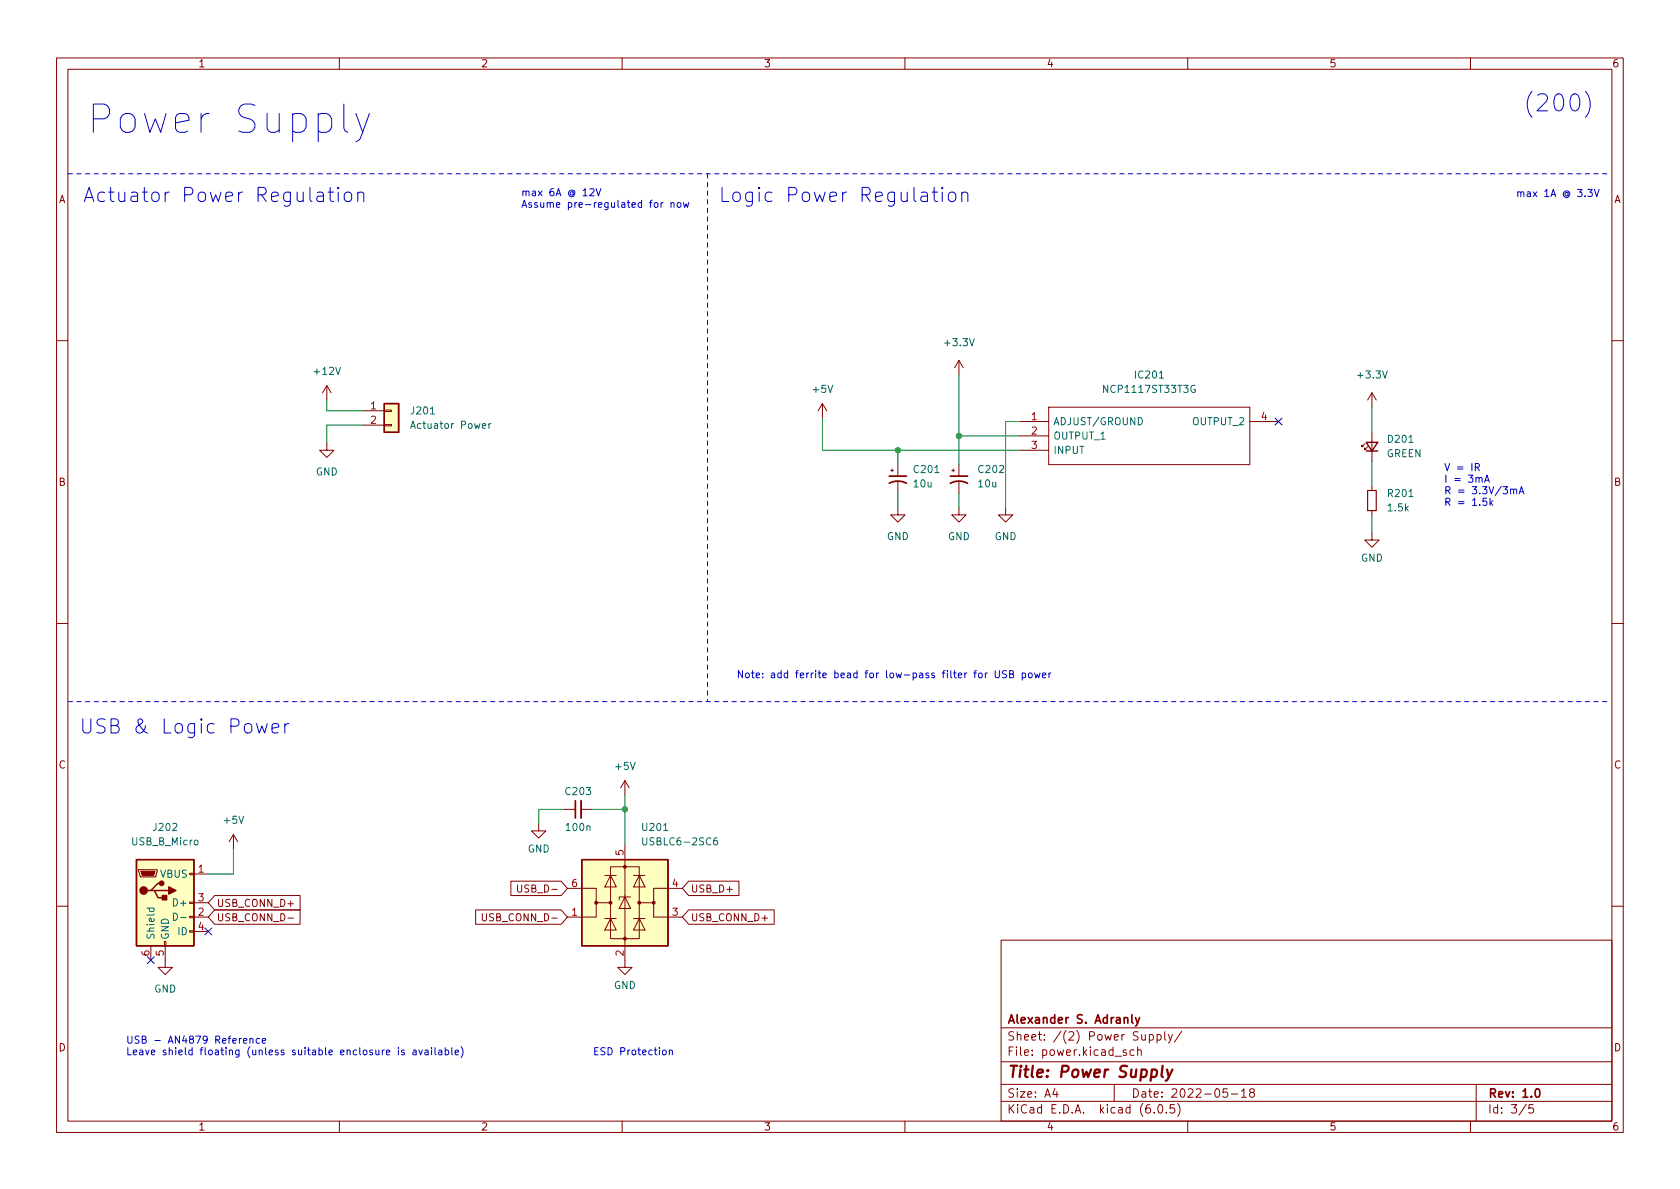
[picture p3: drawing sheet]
<svg xmlns="http://www.w3.org/2000/svg" width="297mm" height="210mm" viewBox="0 0 297 210" stroke-linecap="round" stroke-linejoin="round" font-family="sans-serif">
<g fill="none" stroke="#840000" stroke-width=".18">
<path d="M10 10.2h277v190.1h-277zM12 12.2h273v186.1h-273zM60 10.2v2M110 10.2v2M160 10.2v2M210 10.2v2M260 10.2v2M10 60.2h2M57.8 78.4v1.2h1.3l-1.3 1.3-1.3-1.3h1.3M57.8 68.2l-.8 1.3M57.8 68.2v2.5M57.8 68.2l.7 1.3"/>
<path d="M64.1 72.6h3.8M64.1 75.2h3.8M67.9 75.1h1.3v.2h-1.3zM67.9 72.5h1.3v.3h-1.3zM145.4 71.4l-.7 1.2M145.4 71.4v2.5M145.4 71.4l.8 1.2M169.5 63.7l-.7 1.3M169.5 63.7v2.6M169.5 63.7l.8 1.3M180.3 74.5h5.1M180.3 77.1h5.1"/>
<path d="M180.3 79.6h5.1M185.4 72h35.6v10.2h-35.6zM221 74.5h5.1M241.3 78.5l-.5 .5v-.3v.3h.2M241.8 79l-.5 .5v-.3v.3h.3M242.6 69.5l-.8 1.2M242.6 69.5v2.5M242.6 76.4v5.1M242.6 69.5l.7 1.2M285 60.2h2M157.5 83.2h.5M157.7 82.9v.5"/>
<path d="M158.7 89.8v1.3h1.3l-1.3 1.2-1.2-1.2h1.2M158.7 82.2v2M158.7 85.2v2M168.3 83.2h.5M168.5 82.9v.5M169.5 89.8v1.3h1.3l-1.3 1.2-1.2-1.2h1.2M169.5 82.2v2M169.5 85.2v2M177.8 89.8v1.3h1.3l-1.3 1.2-1.3-1.2h1.3M242.6 94.2v1.3h1.2l-1.2 1.3-1.3-1.3h1.3M242.6 86v.7M242.6 90.3v.8"/>
<path d="M10 110.2h2M285 110.2h2M110.5 138v2.6M110.5 138l-.8 1.3M110.5 138l.8 1.3M24.5 153.8h3.3v.2l-.2 1.1h-2.8zM33.5 159.5h.8v.3h-.8zM33.5 154.4h.8v.3h-.8zM34.3 154.6h2.5M34.3 159.6h2.5M37.9 158.4h15.2v2.5h-15.2l-1.1-1.3zM41.3 147.6l-.8 1.2"/>
<path d="M41.3 147.6v2.5M41.3 147.6l.7 1.2M90.3 155.8h8.9l1.1 1.3-1.1 1.3h-8.9zM91.5 156.5v1l.2 .3h.3l.2-.3v-1M95.2 145.7v1.2h1.3l-1.3 1.3-1.2-1.3h1.2M99.7 143.1h2M100.3 157.1h5.1v2.5h2.5M102.7 143.1h2.1M105.4 159.6v2.6h-5.1M106.9 154.8h2.1M107.9 153.3h5.1v12.7h-5.1zM107.9 154.8l1.1 2h-2.1z"/>
<path d="M110.5 149.5v21.6h1.3l-1.3 1.2-1.3-1.2h1.3M110.5 158.6l1 2h-2zM111.5 158.6h-2v.5M112 154.8h2M113 154.8l1 2h-2zM115.6 159.6v2.6h5M120.6 157.1h-5v2.5h-2.6M121.8 155.8h8.9v2.6h-8.9l-1.2-1.3zM10 160.2h2M26.7 167.3v2.5M29.1 166.5h.2v.8h-.2zM29.2 167.3v3.8h1.3l-1.3 1.2-1.3-1.2h1.3"/>
<path d="M33.5 164.6h.8v.2h-.8zM33.5 162h.8v.3h-.8zM34.3 162.2h2.5M34.3 164.7h2.5M37.9 160.9h15.2v2.5h-15.2l-1.1-1.2zM50.9 162.4h1M84.1 160.9h15.1l1.1 1.3-1.1 1.2h-15.1zM85.3 161.6v1l.2 .2h.3l.2-.2v-1M106.9 162.4h2.1M107.9 162.4l1.1 2.1h-2.1zM112 162.4h2M113 162.4l1 2.1h-2z"/>
<path d="M121.8 160.9h15.1v2.5h-15.1l-1.2-1.2zM177 166.3h108v32h-108zM285 160.2h2M60 198.3v2M110 198.3v2M160 198.3v2M177 194.8h108M177 191.8h108M177 187.8h108M177 181.8h108M186.5 192.5l-.4 1h1M186.9 193v1"/>
<path d="M197 191.8v3M199.1 185.7l-.3-.1-.2 .2v.3l.5 .1v.4h-.5M200.5 185.7l-.4-.1-.3 .3v.4l.1 .3h.6M201.1 185.8l.3-.2 .3 .1 .1 .9M201.1 185.1v1.5M203.2 183l.4-.1 .3 .3v.4l-.1 .3h-.6M203.2 182.9v1.5M204.1 196.7v.1M204.6 183l.4-.1 .3 .3v.4l-.2 .3h-.5M204.6 182.9v1.5M204.9 195.4l.2-.1a.81 .81 0 0 1 .6 .7 .81 .81 0 0 1-.3 .8h-.2a.81 .81 0 0 1-.6-.6 .81 .81 0 0 1 .3-.8zM205.9 182.4v1.3l.2 .2"/>
<path d="M206.2 196.7v.1M206.6 182.9l.3 1M207.3 182.9l-.5 1.4-.2 .1M207.6 195.3h-.7v.7l.2-.1 .5 .1 .1 .2-.1 .5-.2 .1-.5-.1M208.2 195.1a1.72 1.72 0 0 1 0 2.3M208.9 182.4l-1.3 1.9M210 198.3v2M217 192.5h-.7l-.1 .7 .2-.1 .5 .1 .2 .2-.1 .5-.2 .1-.6-.1M217.7 193.5h1.2M219.5 193l.4-.5v1.5M219.5 194h.9M221.2 193.2l-.3-.3 .1-.2 .2-.2 .4 .1 .2 .2-.1 .2-.6 .2-.2 .3 .1 .4 .2 .1h.4l.2-.3-.1-.4-.2-.1"/>
<path d="M260 198.3v2M261 191.8v6.5M269.9 195.3l-1.3 1.9M271.1 195.3h-.7l-.1 .7 .2-.1 .5 .1 .2 .2-.1 .5-.2 .1-.6-.1"/>
</g>
<path d="M157.2 84.2h3.1M157.2 85.5a3.2 3.2 0 0 1 3.1 0M168 84.2h3.1M168 85.5a3.2 3.2 0 0 1 3.1 0M101.7 141.6v3M200.1 179.4v1.3l.2 .2M200.8 179.9l.3 1M201.5 179.9l-.5 1.4-.2 .1M271.6 192.6l.2-.1a.82 .82 0 0 1 .6 .7 .82 .82 0 0 1-.3 .8h-.2a.81 .81 0 0 1-.6-.6 .81 .81 0 0 1 .3-.8z" fill="none" stroke="#840000" stroke-width=".3"/>
<path d="M205.6 188.5l-.2 1.7 .2 .3M206.3 189.1l.4 1.4M207.3 189.1l-.9 1.8-.3 .2" fill="none" stroke="#840000" stroke-width=".4"/>
<g fill="#ffffc2" stroke="#ffffc2" stroke-width=".18">
<path d="M67.9 71.4h2.6v5h-2.6z"/>
<path d="M24.1 152h10.2v15.3h-10.2z"/>
<path d="M102.9 152h15.2v15.3h-15.2z"/>
</g>
<path d="M67.9 71.4h2.6v5h-2.6zM241.6 78.2h2l-1 1.6zM241.6 79.8h2M24.1 152h10.2v15.3h-10.2zM26.7 157.5h.6l.6 1.2h1.3M27.3 157.5h2.5M28.6 156.2h-.7l-1.2 1.3h-.7M102.9 152h15.2v15.3h-15.2z" fill="none" stroke="#840000" stroke-width=".25"/>
<path d="M85.3 75.3l.6-.1-.1-.2-.3-.1-.2 .2 .1 .6h.4M86.4 74.9v.9M86.8 74.9l-.4 .2M201.3 73.8a.64 .64 0 0 1 .7 .7 .64 .64 0 0 1-.7 .6zM113.6 148.1v1.1l.3 .2h.2l.3-.2v-1.1M126.8 148.1l-.4 .1a.86 .86 0 0 0 0 1.2l.4-.1 .1-.4-.3-.3-.3 .1-.1 .2M26 160.6h1.2M26.5 160.6l-.1 .4 .2 .2 .6-.1v-.5M30.7 161.5a.64 .64 0 0 1 .7 .6 .64 .64 0 0 1-.7 .6zM31.9 162.3h1" fill="none" stroke="#006464" stroke-width=".18"/>
<g fill="#840000" stroke="#840000" stroke-width=".25">
<path d="M29.8 156.8l1.3 .7-1.3 .6z"/>
<path d="M28.7 158.4h.8v.7h-.8z"/>
<circle cx="25.4" cy="157.5" r=".63"/>
<circle cx="28.6" cy="156.2" r=".38"/>
</g>
<g fill="#840000" stroke="#840000" stroke-width=".18">
<path d="M24.9 154h2.5l-.2 .8h-2.1z"/>
<circle cx="105.4" cy="159.6" r=".25"/>
<circle cx="107.9" cy="159.6" r=".25"/>
<circle cx="110.5" cy="166" r=".25"/>
<circle cx="110.5" cy="153.3" r=".25"/>
<circle cx="113" cy="159.6" r=".25"/>
<circle cx="115.6" cy="159.6" r=".25"/>
</g>
<path d="M241.8 86.7h1.5v3.6h-1.5z" fill="none" stroke="#840000" stroke-width=".2"/>
<path d="M102.7 141.6v3" fill="none" stroke="#840000" stroke-width=".33"/>
<g fill="none" stroke="#0000c2" stroke-width=".18">
<path d="M60.8 18.4v4.3l.2 .5 .5 .2M280.3 16.2a3.4 3.4 0 0 1 0 4.5M56.1 34.1l.2-.1 .8 .1 .1 .2v1.3M57.2 34.6l-.9 .1a.49 .49 0 0 0-.3 .5 .49 .49 0 0 0 .3 .4l.9-.1M58 34h1M58.4 33.1v2.2l.1 .2 .5 .1M59.8 33.1l-.1 .2 .1 .1 .1-.1-.1-.2v.3M59.8 34v1.6M61.1 34.1a.68 .68 0 0 1 1.1 .3v.8a.68 .68 0 0 1-.7 .5 .68 .68 0 0 1-.6-.5v-.8zM62.9 20.1l1.2 3.3M63.3 34.2a.62 .62 0 0 1 1 .1v1.3M63.3 34v1.6"/>
<path d="M65.3 20.1l-1.7 4.5-.7 .5M104.3 33.5l.5-.1 .2 .3-.8 .9h.8M105.4 33.4l.4 1.2 .4-1.2M116.9 35.8v.9M117.2 35.8l-.3 .3M118.6 35.9l.2-.1 .3 .1 .1 .8M118.6 35.8v.9M119.8 35.9l.4-.1 .2 .3v.3l-.2 .3-.4-.1-.1-.2zM120.8 35.8l.3 .9 .2-.6 .2 .6 .3-.9M164.8 34h1M165.2 33.1v2.2l.1 .2 .5 .1M166.6 33.1l-.1 .2 .1 .1 .1-.1-.1-.2v.3"/>
<path d="M166.6 34v1.6M167.8 34.2a.68 .68 0 0 1 .7-.2 .68 .68 0 0 1 .5 .4v.8a.68 .68 0 0 1-.7 .5 .68 .68 0 0 1-.6-.5v-.8zM170.1 34.2a.62 .62 0 0 1 1 .1v1.3M170.1 34v1.6M280.7 33.5h.8l-.4 .5 .4 .1v.5l-.2 .2-.6-.2M281.9 33.5l.4 1.3 .4-1.3M260.9 82.6h.6l.1-.2-.1-.3-.6-.1v1.2M261.2 82.6l.4 .6M261.5 84.6l.2-.2 .3 .1 .1 .8M262.5 85.3l.4-1.3 .4 1.3M262.6 84.9h.6M262.8 88.1h-.6v.6l.2-.1h.4l.1 .2-.1 .5-.1 .1-.5-.1"/>
<path d="M263.4 88.1v1.3M263.6 88.9l.3 .5M263.9 88.5l-.5 .5M267.1 86.6l.2-.1h.3v.8M267.1 86.5v.8M267.6 86.7l.2-.2h.3l.1 .8M268.6 87.3l.4-1.2 .4 1.2M268.7 87h.6M174.2 119v.9M174.6 119l-.4 .2M176 118.6v1l.2 .3h.3l.2-.3v-1M178 118.6h-.5l-.2 .1v.4l.5 .2 .2 .3-.3 .3-.5-.1"/>
<path d="M178.5 119.2l.6-.1 .1-.2-.1-.2-.6-.1v1.3h.5l.2-.2v-.3l-.3-.2M180.7 119.1l.4-.1 .3 .2-.2 .6h-.5M180.7 119v1.3M182 119.1l.3-.1 .2 .2v.4l-.2 .3-.3-.1-.2-.2zM182.9 119l.3 .9 .2-.7 .3 .7 .2-.9M184.3 119.4l.6-.1v-.2l-.4-.1-.2 .2 .1 .6h.5M185.5 119v.9M185.8 119l-.3 .2M45.4 128l.4 1.6 .5-1.2 .5 1.2 .5-1.6M48.1 128.8l1.2-.3-.1-.4-.7-.1-.4 .3v1l.1 .2 .3 .1 .7-.1M50.4 128v1.6M51.1 128a.64 .64 0 0 0-.7 .4"/>
<path d="M43 184.1l.6-.2v-.2l-.4-.1-.2 .2 .1 .6h.5M44.2 183.8l.2-.2 .3 .1v.8M44.2 183.6v.9M45.9 183.7l-.4-.1-.2 .3 .1 .5h.5M46.4 184.1l.6-.2-.1-.2-.3-.1-.2 .2v.6h.5M70.4 185.3v.1M70.4 185.7v.8M71.5 185.7h-.3l-.2 .2v.1l.5 .2v.3h-.5M73 185.7h.5l.1 .8M73.6 186h-.4l-.2 .2 .2 .3h.4M74.1 185.7l.3 .8 .3-.8M75.2 185.7h.4l.1 .8"/>
<path d="M75.7 186h-.4l-.2 .2 .2 .3h.4M76.3 185.3v.1M76.3 185.7v.8M76.9 185.3v1l.2 .2M77.6 185.7h.5v.8M78.1 186h-.4l-.2 .2 .2 .3h.4M78.7 185.7h.4l.2 .2-.1 .6h-.5M78.7 185.3v1.2M79.9 185.3v1l.2 .2M80.5 186.1l.6-.1-.1-.3h-.3l-.2 .2v.6h.5M81.5 185.1a1.46 1.46 0 0 1 0 1.9M117.2 185.7h.4l.2 .2v.4l-.2 .2h-.4l-.1-.2z"/>
<path d="M118.3 185.8l.2-.1h.3l.1 .8M118.3 185.7v.8"/>
</g>
<path d="M12.1 30.7h272.4M125.1 30.7v93.4M12.1 124.1h272.4" fill="none" stroke="#0000c2" stroke-width=".18" stroke-dasharray=".8 .8"/>
<g fill="none" stroke="#009600" stroke-width=".18">
<path d="M57.8 70.7v1.9h6.3M64.1 75.2h-6.3v3.2M145.4 73.9v5.7h34.9M158.7 79.6v2.6M169.5 66.3v15.9M169.5 77.1h10.8M180.3 74.5h-2.5v15.3M242.6 72v4.4M158.7 87.2v2.6M169.5 87.2v2.6M242.6 81.5v4.5M242.6 91.1v3.1"/>
<path d="M41.3 150.1v4.5h-4.5M99.7 143.1h-4.5v2.6M104.8 143.1h5.7M110.5 140.6v8.9"/>
</g>
<path d="M225.5 73.9l1.2 1.3M226.7 73.9l-1.2 1.3M26.1 169.2l1.2 1.2M27.3 169.2l-1.2 1.2M36.2 164.1l1.2 1.2M37.4 164.1l-1.2 1.2" fill="none" stroke="#000084" stroke-width=".18"/>
<g fill="#009600" stroke="#009600" stroke-width=".18">
<circle cx="110.5" cy="143.1" r=".46"/>
<circle cx="158.7" cy="79.6" r=".46"/>
<circle cx="169.5" cy="77.1" r=".46"/>
</g>
<text font-size="7" fill="#0000c2" x="15.2" y="23.6">Power Supply</text>
<text font-size="4.2" fill="#0000c2" x="269.2" y="19.7">(200)</text>
<g font-size="3.5" fill="#0000c2">
<text x="14.6" y="35.8">Actuator Power Regulation</text>
<text x="127" y="35.8">Logic Power Regulation</text>
<text x="14" y="129.7">USB &amp; Logic Power</text>
</g>
<text font-size="2.8" fill="#840000" x="178" y="190.6">Title: Power Supply</text>
<g font-size="2.1" fill="#840000">
<text x="178" y="184">Sheet: /(2) Power Supply/</text>
<text x="178" y="181">Alexander S. Adranly</text>
<text x="178" y="186.7">File: power.kicad_sch</text>
<text x="178" y="196.9">KiCad E.D.A. kicad (6.0.5)</text>
<text x="178" y="194.1">Size: A4</text>
<text x="200" y="194.1">Date: 2022-05-18</text>
<text x="263" y="194.1">Rev: 1.0</text>
<text x="263" y="196.9">Id: 3/5</text>
</g>
<g font-size="1.8" fill="#840000">
<text x="35" y="11.9">1</text>
<text x="85" y="11.9">2</text>
<text x="135" y="11.9">3</text>
<text x="185" y="11.9">4</text>
<text x="235" y="11.9">5</text>
<text x="285" y="11.9">6</text>
<text x="10.3" y="35.9">A</text>
<text x="285.3" y="35.9">A</text>
<text x="10.3" y="85.9">B</text>
<text x="285.3" y="85.9">B</text>
<text x="10.3" y="135.9">C</text>
<text x="285.3" y="135.9">C</text>
<text x="38.3" y="160.4">USB_CONN_D+</text>
<text x="92.3" y="157.8">USB_D-</text>
<text x="122.1" y="157.8">USB_D+</text>
<text x="38.3" y="162.9">USB_CONN_D-</text>
<text x="86.1" y="162.9">USB_CONN_D-</text>
<text x="122.1" y="162.9">USB_CONN_D+</text>
<text x="10.3" y="185.9">D</text>
<text x="285.3" y="185.9">D</text>
<text x="35" y="199.9">1</text>
<text x="85" y="199.9">2</text>
<text x="135" y="199.9">3</text>
<text x="185" y="199.9">4</text>
<text x="235" y="199.9">5</text>
<text x="285" y="199.9">6</text>
</g>
<g font-size="1.8" fill="#0000c2">
<text x="92.1" y="34.7">max 6A @ 12V</text>
<text x="268" y="34.8">max 1A @ 3.3V</text>
<text x="92.1" y="36.7">Assume pre-regulated for now</text>
<text x="255.3" y="83.3">V = IR</text>
<text x="255.3" y="85.3">I = 3mA</text>
<text x="255.3" y="87.4">R = 3.3V/3mA</text>
<text x="255.3" y="89.4">R = 1.5k</text>
<text x="130.2" y="119.9">Note: add ferrite bead for low-pass filter for USB power</text>
<text x="22.2" y="184.5">USB - AN4879 Reference</text>
<text x="22.2" y="186.6">Leave shield floating (unless suitable enclosure is available)</text>
<text x="104.8" y="186.6">ESD Protection</text>
</g>
<g font-size="1.8" fill="#006464">
<text x="167.2" y="61.2">+3.3V</text>
<text x="55.7" y="66.3">+12V</text>
<text x="143.8" y="69.5">+5V</text>
<text x="195.5" y="69.5">NCP1117ST33T3G</text>
<text x="200.8" y="66.9">IC201</text>
<text x="240.2" y="66.9">+3.3V</text>
<text x="72.8" y="73.3">J201</text>
<text x="73.2" y="75.8">Actuator Power</text>
<text x="186.2" y="75.2">ADJUST/GROUND</text>
<text x="186.2" y="77.7">OUTPUT_1</text>
<text x="211" y="75.2">OUTPUT_2</text>
<text x="161.7" y="83.6">C201</text>
<text x="173.1" y="83.6">C202</text>
<text x="186.2" y="80.3">INPUT</text>
<text x="245.1" y="80.8">GREEN</text>
<text x="245.5" y="78.3">D201</text>
<text x="55.8" y="84.1">GND</text>
<text x="161.6" y="86.2">10u</text>
<text x="173.1" y="86.2">10u</text>
<text x="245.5" y="87.9">R201</text>
<text x="156.8" y="95.5">GND</text>
<text x="167.6" y="95.5">GND</text>
<text x="175.8" y="95.5">GND</text>
<text x="245.5" y="90.4">1.5k</text>
<text x="240.6" y="99.3">GND</text>
<text x="108.9" y="136.1">+5V</text>
<text x="100.1" y="140.6">C203</text>
<text x="23.4" y="149.5">USB_B_Micro</text>
<text x="27.2" y="146.9">J202</text>
<text x="39.7" y="145.7">+5V</text>
<text x="100.2" y="146.9">100n</text>
<text x="113.7" y="146.9">U201</text>
<text x="114.2" y="149.5">USBLC6-2SC6</text>
<text x="28.4" y="155.2">VBUS</text>
<text x="93.3" y="150.7">GND</text>
<text x="31" y="160.3">D+</text>
<text x="27.3" y="166.2" transform="rotate(-90 27.3 166.2)">Shield</text>
<text x="29.8" y="166.2" transform="rotate(-90 29.8 166.2)">GND</text>
<text x="31.5" y="165.3">ID</text>
<text x="27.2" y="175.5">GND</text>
<text x="108.5" y="174.9">GND</text>
</g>
<g font-size="1.8" fill="#a90000">
<text x="65.5" y="72.4">1</text>
<text x="65.5" y="74.9">2</text>
<text x="182.4" y="74.3">1</text>
<text x="182.4" y="76.8">2</text>
<text x="223" y="74.3">4</text>
<text x="182.4" y="79.4">3</text>
<text x="35.1" y="154.3">1</text>
<text x="110.2" y="151.2" transform="rotate(-90 110.2 151.2)">5</text>
<text x="35.1" y="161.9">2</text>
<text x="35.1" y="159.4">3</text>
<text x="101.1" y="161.9">1</text>
<text x="101.1" y="156.8">6</text>
<text x="118.9" y="161.9">3</text>
<text x="118.9" y="156.8">4</text>
<text x="35.1" y="164.5">4</text>
<text x="26.4" y="169" transform="rotate(-90 26.4 169)">6</text>
<text x="29" y="169" transform="rotate(-90 29 169)">5</text>
<text x="110.2" y="169" transform="rotate(-90 110.2 169)">2</text>
</g>
</svg>
